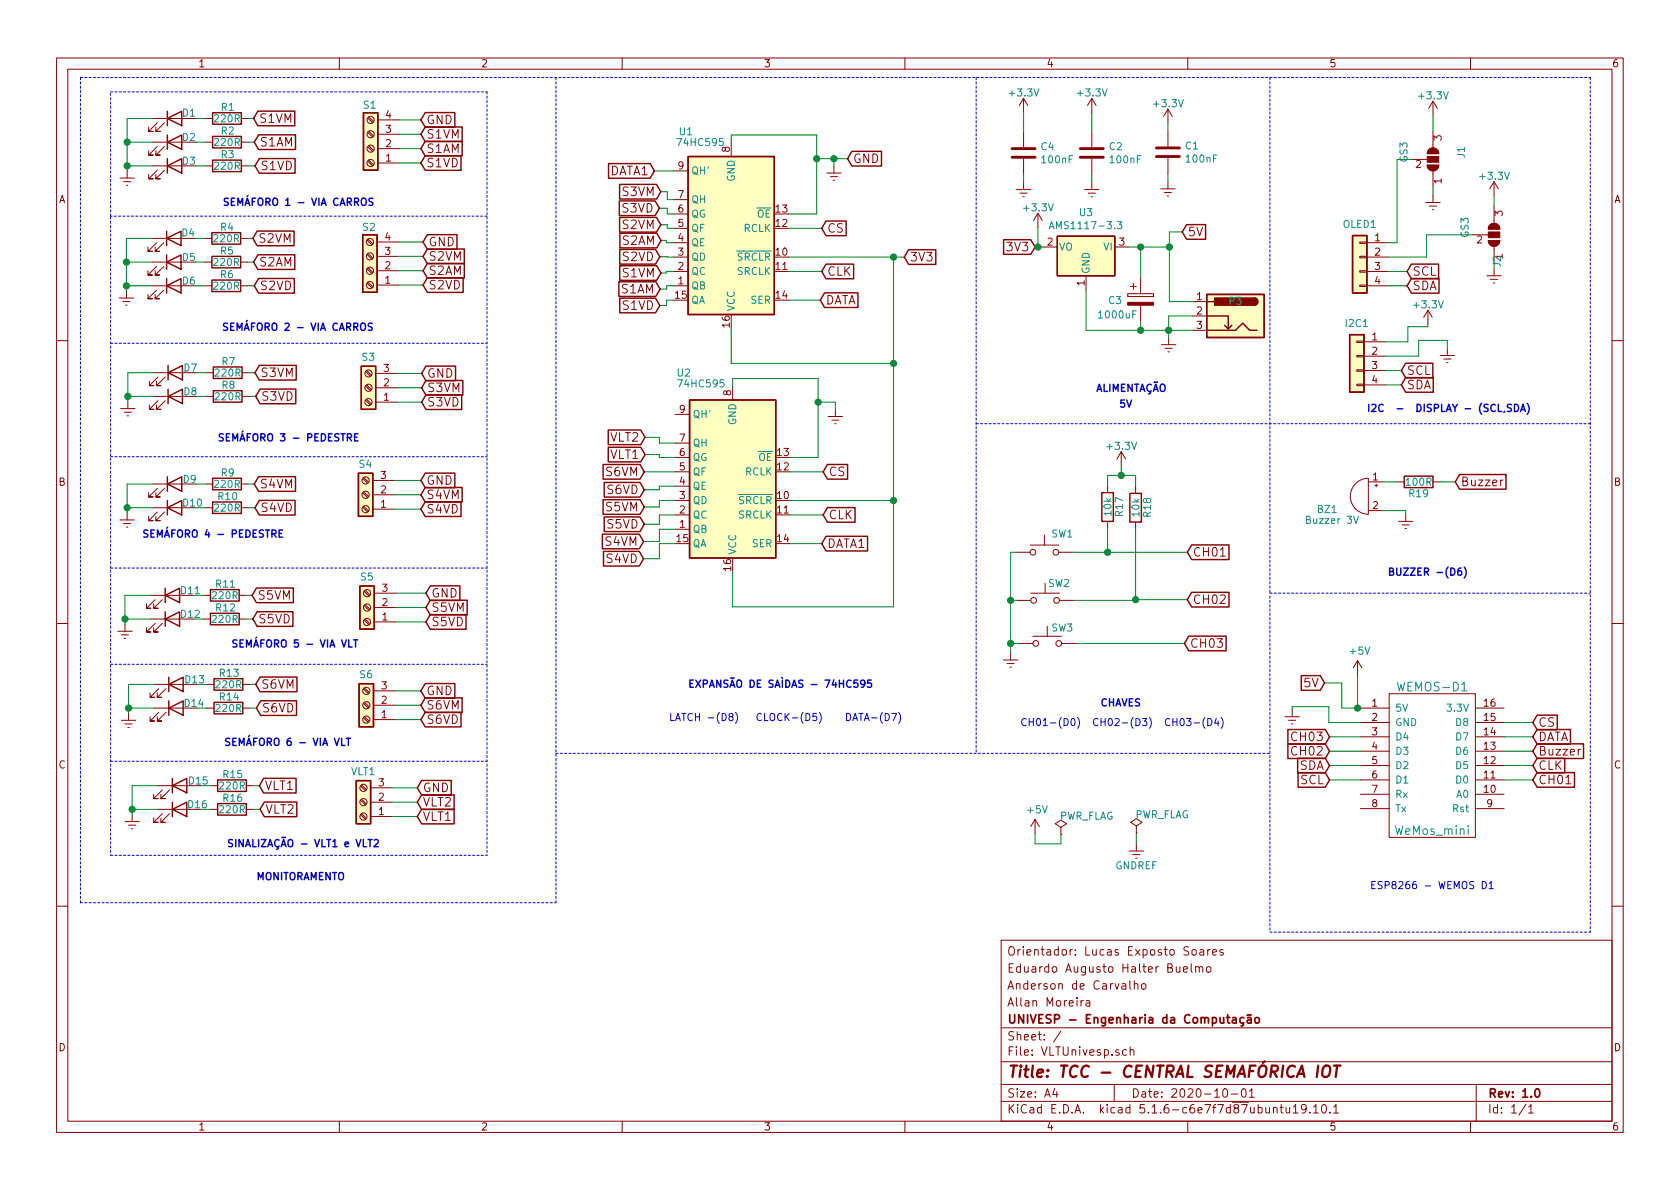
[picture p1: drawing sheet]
<svg xmlns="http://www.w3.org/2000/svg" width="297mm" height="210mm" viewBox="0 0 297 210" stroke-linecap="round" stroke-linejoin="round" font-family="sans-serif">
<g fill="none" stroke="#840000" stroke-width=".18">
<path d="M10 10.3h277v189.9h-277zM12 12.2h273v186.1h-273zM60 10.3v1.9M110 10.3v1.9M160 10.3v1.9M181 17.4l-.8 1.3M181 17.4v2.5M181 17.4l.7 1.3M193 17.4v2.5M193 17.4l-.7 1.3M193 17.4l.8 1.3M206.5 19.3v2.5"/>
<path d="M206.5 19.3l-.8 1.3M206.5 19.3l.8 1.3M210 10.3v1.9M253.4 17.9v2.5M253.4 17.9l-.8 1.3M253.4 17.9l.7 1.3M260 10.3v1.9M21.2 31.5h2.5M21.8 32.1h1.3M22.4 32.8h.2M22.5 30.2v1.3M27.1 20.9h5"/>
<path d="M27.1 25.1h5M27.1 29.3h5M27.8 21.7l-1.5 1.5h.8h-.8v-.7M27.8 25.9l-1.5 1.5h.8h-.8v-.7M27.8 30.1l-1.5 1.5h.8h-.8v-.7M29.1 21.7l-1.5 1.5h.7h-.7v-.7M29.1 25.9l-1.5 1.5h.7h-.7v-.7M29.1 30.1l-1.5 1.5h.7h-.7v-.7M36.3 20.9h1.3M36.3 25.1h1.3M36.3 29.3h1.3M42.7 20.9h1.2"/>
<path d="M42.7 25.1h1.2M42.7 29.3h1.2M65 20.9l.9 .8M65 23.4l.9 .9M65 26l.9 .8M65 28.5l.9 .8M65.2 20.7l.9 .8M65.2 23.2l.9 .9M65.2 25.8l.9 .8M65.2 28.3l.9 .9M66.8 28.8h3.8M66.8 26.3h3.8"/>
<path d="M66.8 23.7h3.8M66.8 21.2h3.8M119.1 37.8h2.6M119.1 35.3h2.6M119.1 30.2h2.6M129.3 25.1v2.6M146.2 30.6h2.5M146.8 31.2h1.3M147.3 31.9h.3M147.4 29.3v1.3M179.7 33.5h2.5M180.3 34.2h1.3"/>
<path d="M180.8 34.8h.3M181 23.2v2.8M181 28.1v2.8M181 32.3v1.2M183.5 37.7l-.7 1.3M183.5 37.7v2.6M183.5 37.7l.8 1.3M191.8 33.5h2.5M192.4 34.2h1.3M192.9 34.8h.3M193 23.2v2.8M193 28.1v2.8"/>
<path d="M193 32.3v1.2M205.2 33.4h2.6M205.9 34h1.2M206.4 34.7h.2M206.5 23.1v2.8M206.5 27.9v2.8M206.5 32.1v1.3M249.6 28.2h2.7M252.1 35.8h2.5M252.3 29.2h2.1a1.02 1.02 0 0 1-1 1 1.02 1.02 0 0 1-1.1-1zM252.7 26.4a1.03 1.03 0 0 1 1.1-.1 1.03 1.03 0 0 1 .6 .9h-2.1l.1-.4zM252.7 36.4h1.3"/>
<path d="M253.2 37.1h.3M253.4 23.1v3.1M253.4 30.2v3.1M253.4 34.5v1.3M263.4 39.8a1.02 1.02 0 0 1 1.1-.3 1.02 1.02 0 0 1 .7 1h-2.1zM264.2 32.1v2.6M264.2 36.4v3.1M264.2 32.1l-.8 1.3M264.2 32.1l.7 1.3M21.1 52.7h2.5M21.7 53.3h1.3M22.2 54h.3"/>
<path d="M22.4 51.4v1.3M26.9 50.5h5.1M26.9 46.3h5.1M26.9 42.2h5.1M27.7 47.1l-1.5 1.5h.7h-.7v-.7M27.7 51.3l-1.5 1.5h.7h-.7v-.7M27.7 42.9l-1.5 1.5h.7h-.7v-.7M29 47.1l-1.6 1.5h.8h-.8v-.7M29 51.3l-1.6 1.5h.8h-.8v-.7M29 42.9l-1.6 1.5h.8h-.8v-.7M36.2 50.5h1.3M36.2 46.3h1.3"/>
<path d="M36.2 42.2h1.3M42.5 50.5h1.3M42.5 46.3h1.3M42.5 42.2h1.3M64.9 42.5l.9 .8M64.9 45l.9 .8M64.9 47.5l.9 .9M64.9 50.1l.9 .8M65.1 42.3l.8 .8M65.1 44.8l.8 .9M65.1 47.4l.8 .8M65.1 49.9l.8 .8"/>
<path d="M66.7 50.4h3.8M66.7 47.9h3.8M66.7 45.3h3.8M66.7 42.8h3.8M119.1 50.5h2.6M119.1 48h2.6M119.1 45.5h2.6M119.1 42.9h2.6M119.1 40.4h2.6M184.4 43.7h2.5M192 48.8v2.5M197.1 43.7h2.5"/>
<path d="M199.4 51.9h4.6v.5h-4.6zM199.9 50.7h1M200.4 50.2v1M201.7 49.1v2.8M201.7 54v2.8M206.6 59.7v1.3M210.8 53.3h2.6M210.8 55.9h2.6M210.8 58.4h2.6M240.4 50.4h1.3v.3h-1.3zM240.4 47.9h1.3v.2h-1.3zM240.4 42.8h1.3v.2h-1.3z"/>
<path d="M240.4 45.3h1.3v.3h-1.3zM241.7 50.5h3.8M241.7 48h3.8M241.7 45.5h3.8M241.7 42.9h3.8M252.5 54.9l-.8 1.2M252.5 54.9v2.5M252.5 54.9l.7 1.2M260.3 41.5h2.8M262.9 48.8h2.5M263.1 42.5h2.1a1.02 1.02 0 0 1-1 1.1 1.02 1.02 0 0 1-1.1-1.1zM263.5 49.4h1.3"/>
<path d="M264 50h.3M264.2 43.6v3M264.2 47.5v1.3M10 60.2h2M21.3 72.3h2.6M22 72.9h1.2M22.5 73.5h.2M22.6 71v1.3M27.2 65.9h5.1M27.2 70.1h5.1M27.9 66.7l-1.5 1.5h.8h-.8v-.8M27.9 70.9l-1.5 1.5h.8h-.8v-.8"/>
<path d="M29.2 66.7l-1.5 1.5h.7h-.7v-.8M29.2 70.9l-1.5 1.5h.7h-.7v-.8M36.4 65.9h1.3M36.4 70.1h1.3M42.8 65.9h1.3M42.8 70.1h1.3M64.6 65.7l.9 .8M64.6 68.2l.9 .9M64.6 70.8l.9 .8M64.8 65.5l.9 .9M64.8 68.1l.9 .8M64.8 70.6l.9 .8"/>
<path d="M66.4 71.1h3.8M66.4 68.6h3.8M66.4 66h3.8M119.4 78.4h2.5M119.4 73.3h2.5M129.5 68.2v2.5M146.4 73.7h2.6M147.1 74.3h1.2M147.6 74.9h.2M147.7 72.4v1.3M198.2 79.9l-.7 1.2M198.2 79.9v2.5"/>
<path d="M198.2 79.9l.8 1.2M205.4 61h2.5M206 61.6h1.3M206.5 62.2h.3M239.9 67.9h1.3v.3h-1.3zM239.9 65.4h1.3v.3h-1.3zM239.9 60.3h1.3v.3h-1.3zM239.9 62.9h1.3v.2h-1.3zM241.2 60.4h3.8M241.2 63h3.8M241.2 65.5h3.8M241.2 68.1h3.8"/>
<path d="M254.6 62.9h2.6M255.3 63.5h1.2M255.8 64.1h.2M255.9 61.6v1.3M285 60.2h2M21.2 91.9h2.5M21.8 92.6h1.3M22.4 93.2h.2M22.5 90.7v1.2M27.1 89.8h5M27.1 85.6h5M27.8 90.5l-1.5 1.6h.8h-.8v-.8"/>
<path d="M27.8 86.4l-1.5 1.5h.8h-.8v-.8M29.1 90.5l-1.5 1.6h.7h-.7v-.8M29.1 86.4l-1.5 1.5h.7h-.7v-.8M36.3 89.8h1.3M36.3 85.6h1.3M42.7 89.8h1.2M42.7 85.6h1.2M64.1 84.6l.9 .9M64.1 87.2l.9 .8M64.1 89.7l.9 .8M64.3 84.4l.9 .9M64.3 87l.9 .8"/>
<path d="M64.3 89.5l.9 .9M65.9 90h3.8M65.9 87.5h3.8M65.9 85h3.8M119.4 93.6h2.5M119.4 91.1h2.5M119.4 88.5h2.5M119.4 86h2.5M119.4 83.4h2.5M119.4 80.9h2.5M179.6 97.7h2.5M182.1 96.4h5.1"/>
<path d="M184.7 94.6v1.8M187.2 97.7h2.5M195.8 85.8v1.3M195.8 92.2v1.3M200.8 86v1.2M200.8 92.3v1.3M215.8 98.3h.8M239.7 85.5a3.3 3.3 0 0 1 2.2-.9v6.3a3.2 3.2 0 0 1-2.9-1.9 3.2 3.2 0 0 1 .7-3.5zM241.9 85.2h2.6M241.9 90.3h2.6M243.1 85.8h.5M243.3 85.6v.5"/>
<path d="M247 85.2h1.3M247.3 92.2h2.5M247.9 92.8h1.3M248.4 93.5h.3M248.5 90.9v1.3M253.4 85.2h1.2M265.8 84.9l-.3 .1-.2 .2M10 110.3h2M20.8 111.6h2.6M21.5 112.3h1.2M22 112.9h.2M22.1 110.4v1.2"/>
<path d="M26.7 109.5h5M26.7 105.3h5M27.4 110.2l-1.5 1.6h.8h-.8v-.8M27.4 106l-1.5 1.6h.8h-.8v-.8M28.7 110.2l-1.5 1.6h.7h-.7v-.8M28.7 106l-1.5 1.6h.7h-.7v-.8M35.9 109.5h1.3M35.9 105.3h1.3M42.3 109.5h1.3M42.3 105.3h1.3M64.4 104.6l.9 .8M64.4 107.1l.9 .8"/>
<path d="M64.4 109.6l.9 .9M64.6 104.4l.8 .8M64.6 106.9l.8 .9M64.6 109.5l.8 .8M66.2 104.9h3.8M66.2 110h3.8M66.2 107.4h3.8M177.4 116.7h2.6M178.1 117.3h1.2M178.6 118h.2M178.7 115.4v1.3M179.7 106.2h2.5"/>
<path d="M180.1 113.8h2.5M182.2 104.9h5.1M182.6 112.5h5.1M184.8 103.1v1.8M185.2 110.7v1.8M187.3 106.2h2.6M187.7 113.8h2.5M240 116.8l-.7 1.3M240 116.8v2.6M240 116.8l.8 1.3M285 110.3h2M21.5 127.4h2.5"/>
<path d="M22.1 128h1.3M22.6 128.6h.3M22.7 126.1v1.3M27.3 125.2h5.1M27.3 121h5.1M27.9 138.9h5.1M28.1 126l-1.6 1.5h.8h-.8v-.8M28.1 121.8l-1.6 1.5h.8h-.8v-.8M28.7 139.7l-1.5 1.5h.7h-.7v-.7M29.3 126l-1.5 1.5h.8h-.8v-.8M29.3 121.8l-1.5 1.5h.8h-.8v-.8M30 139.7l-1.6 1.5h.8h-.8v-.7"/>
<path d="M36.6 125.2h1.2M36.6 121h1.2M37.2 138.9h1.3M42.9 125.2h1.3M42.9 121h1.3M43.6 138.9h1.2M63.8 139l.8 .8M63.9 138.8l.9 .8M64.3 121.8l.8 .9M64.3 124.4l.8 .8M64.3 126.9l.8 .9M64.4 121.7l.9 .8"/>
<path d="M64.4 124.2l.9 .8M64.4 126.7l.9 .9M65.5 139.3h3.8M66 127.2h3.8M66 124.7h3.8M66 122.2h3.8M227.2 126.7h2.5M227.8 127.4h1.3M228.3 128h.3M228.5 125.5v1.2M240.5 125.2h5.1M240.5 127.8h5.1"/>
<path d="M240.5 130.3h5.1M240.5 132.8h5.1M240.5 135.4h5.1M240.5 137.9h5.1M245.6 122.7h15.3v25.4h-15.3zM260.9 125.2h5M260.9 127.8h5M260.9 130.3h5M260.9 132.8h5M260.9 135.4h5M260.9 137.9h5M276.9 138.6h.8"/>
<path d="M279.5 132.5l-.3 .1-.2 .2M22.1 145.3h2.5M22.7 145.9h1.3M23.2 146.6h.3M23.4 144v1.3M27.9 143.1h5.1M28.7 143.9l-1.5 1.5h.7h-.7v-.8M30 143.9l-1.6 1.5h.8h-.8v-.8M37.2 143.1h1.3M43.6 143.1h1.2M63.8 141.5l.8 .9M63.8 144.1l.8 .8"/>
<path d="M63.9 141.3l.9 .9M63.9 143.9l.9 .8M65.5 144.4h3.8M65.5 141.9h3.8M183 144.9l-.8 1.3M183 144.9v2.5M183 144.9l.8 1.3M187.6 146.3l1-.6-1-.7-1 .7 1 .6v1.3M187.6 147.6h.1M199.6 150.5h2.6M200.3 151.1h1.2M200.8 151.8h.2"/>
<path d="M200.9 146l1-.6-1-.6-1 .6 1 .6v1.3M200.9 147.3h.1M200.9 149.2v1.3M240.5 140.5h5.1M240.5 143h5.1M260.9 140.5h5M260.9 143h5M10 160.2h2M177 166.3h108v32h-108zM191.1 176.9v1M191.6 176.9l-.3 .1-.2 .2M192 177h.6l.1 .9"/>
<path d="M192.7 177.3l-.5 .1-.2 .2 .2 .3 .5-.1M199.8 173.4v1.3l.2 .2M200.6 174.1v-.1a.37 .37 0 0 1 .6 .1v.8M200.6 173.4v1.5M201.9 174.1l.2-.2 .4 .2v.7l-.2 .1-.4-.1zM208 170.9l.1 1h.3l.2-.1M208.6 170.9v1M209.2 171.4l.8-.1-.1-.3-.4-.1-.3 .2 .1 .8h.6M210.6 170.4v1.3l.2 .2M210.8 168l.2-.1 .5 .1v.6l-.1 .2-.4 .1-.2-.1zM211.4 171.1l.1-.1a.37 .37 0 0 1 .5 .1v.8M211.4 170.9v1"/>
<path d="M212 171.1l.2-.2 .4 .1 .1 .9M212.2 168h.6v.9M212.8 168.3h-.5l-.2 .2 .1 .3 .1 .1 .5-.1M213.4 171.1l.2-.2 .4 .2v.7l-.2 .1-.4-.1zM213.5 167.9v1M214 167.9l-.3 .1-.2 .2M214.4 168.4l.7-.1-.1-.3-.4-.1-.2 .2 .1 .7h.5M216.3 168a.37 .37 0 0 0-.6 .1v.2l.6 .2v.1l-.2 .3-.4-.1M285 160.2h2M60 198.3v1.9M110 198.3v1.9M160 198.3v1.9"/>
<path d="M177 194.8h108M177 191.8h108M177 187.8h108M177 181.8h108M186.5 192.5l-.4 1h1M186.8 193v1M187.6 182.3l-1.3 2M197 191.8v3M199.2 185.7l-.4-.1-.3 .3 .1 .6 .2 .1 .4-.1M199.8 185.7h.1a.37 .37 0 0 1 .6 .1v.8M199.8 185.1v1.5M210 198.3v1.9"/>
<path d="M216.3 192.7l.4-.2a.94 .94 0 0 1 0 1.5 .79 .79 0 0 1-.4-1.3zM217.7 193.5h1.1M219.6 192.7l.4-.2a.94 .94 0 0 1 0 1.5 .82 .82 0 0 1-.4-1.3zM220.9 193l.4-.5v1.5M220.9 194h.9M225.2 196l.2-.2 .3 .1 .1 .9M226.3 195.8h.6M226.5 195.3v1.3l.4 .2M227.4 195.8l.1 .9 .3 .1 .2-.1M228 195.8v1M228.7 195.8l.4-.5v1.5M228.7 196.8h.8"/>
<path d="M230.9 196v.1a.48 .48 0 0 1-.8 0v-.6a.48 .48 0 0 1 .8 0 1.27 1.27 0 0 1-.2 1.2l-.5 .1M231.6 196.7v.1M232.2 195.8l.5-.5v1.5M232.2 196.8h.9M233.8 195.5l.2-.2a.8 .8 0 0 1 .5 .8 .8 .8 0 0 1-.5 .7l-.2-.1-.1-.4zM235.2 196.7v.1M235.8 195.8l.4-.5v1.5M235.8 196.8h.9M260 198.3v1.9M261 191.8v6.5M269.8 195.2l-1.2 2M270.3 195.8l.4-.5v1.5"/>
<path d="M270.3 196.8h.8"/>
<circle cx="65.5" cy="28.8" r=".63"/>
<circle cx="65.5" cy="26.3" r=".63"/>
<circle cx="65.5" cy="21.2" r=".63"/>
<circle cx="65.5" cy="23.7" r=".63"/>
<circle cx="65.4" cy="45.3" r=".63"/>
<circle cx="65.4" cy="50.4" r=".63"/>
<circle cx="65.4" cy="47.9" r=".63"/>
<circle cx="65.4" cy="42.8" r=".63"/>
<circle cx="65.2" cy="68.6" r=".63"/>
<circle cx="65.2" cy="71.1" r=".63"/>
<circle cx="65.2" cy="66" r=".63"/>
<circle cx="64.6" cy="87.5" r=".63"/>
<circle cx="64.6" cy="85" r=".63"/>
<circle cx="64.6" cy="90" r=".63"/>
<circle cx="182.6" cy="97.7" r=".51"/>
<circle cx="186.7" cy="97.7" r=".51"/>
<circle cx="64.9" cy="107.4" r=".63"/>
<circle cx="64.9" cy="110" r=".63"/>
<circle cx="64.9" cy="104.9" r=".63"/>
<circle cx="182.8" cy="106.2" r=".51"/>
<circle cx="183.1" cy="113.8" r=".51"/>
<circle cx="186.8" cy="106.2" r=".51"/>
<circle cx="187.2" cy="113.8" r=".51"/>
<circle cx="64.3" cy="139.3" r=".63"/>
<circle cx="64.8" cy="124.7" r=".63"/>
<circle cx="64.8" cy="122.2" r=".63"/>
<circle cx="64.8" cy="127.2" r=".63"/>
<circle cx="64.3" cy="141.9" r=".63"/>
<circle cx="64.3" cy="144.4" r=".63"/>
</g>
<path d="M216.9 179.9h.5M217.1 179.4v1.3l.3 .2M221.2 179.4l-.2 .2-.3-.2-.2 .2M217.9 180h.6l.1 .9M218.6 180.3l-.5 .1-.2 .2 .2 .3 .5-.1M219.7 181l.2 .2-.1 .2h-.4M219.9 180l-.4-.1-.3 .3 .2 .6h.5M220.6 180h.6v.9M221.2 180.3l-.5 .1-.2 .2 .2 .3 .5-.1M221.9 180.1l.2-.2 .5 .2v.7l-.2 .1-.5-.1zM271.5 192.7l.2-.2a.81 .81 0 0 1 .6 .6 .81 .81 0 0 1-.3 .8l-.1 .1a.79 .79 0 0 1-.4-1.3z" fill="none" stroke="#840000" stroke-width=".3"/>
<path d="M234 188.7a.66 .66 0 0 1 1.2 0 1.49 1.49 0 0 1-.7 1.7l-.5-.1a1.49 1.49 0 0 1 0-1.6zM235.8 188.4h1.2M236.4 188.4l-.2 2" fill="none" stroke="#840000" stroke-width=".41"/>
<g fill="#ffffc2" stroke="#ffffc2" stroke-width=".18">
<path d="M63.4 83.7h2.5v7.6h-2.5z"/>
<path d="M64.3 19.9h2.5v10.2h-2.5z"/>
<path d="M64.1 41.5h2.6v10.2h-2.6z"/>
<path d="M63.9 64.8h2.5v7.6h-2.5z"/>
<path d="M63.6 103.6h2.6v7.6h-2.6z"/>
<path d="M63.5 120.9h2.5v7.6h-2.5z"/>
<path d="M63 138h2.5v7.7h-2.5z"/>
<path d="M186.9 41.8h10.2v7h-10.2z"/>
<path d="M121.7 27.7h15.2v27.9h-15.2z"/>
<path d="M121.9 70.7h15.3v28h-15.3z"/>
<path d="M238.6 59.2h2.6v10.1h-2.6z"/>
<path d="M213.4 52.1h10.1v7.6h-10.1z"/>
<path d="M239.1 41.7h2.6v10.1h-2.6z"/>
</g>
<g fill="none" stroke="#840000" stroke-width=".25">
<path d="M29.6 19.7v2.5M37.6 19.9h5.1v2.1h-5.1zM45.6 19.7h6.5v2.5h-6.5l-.8-1.3zM64.3 19.9h2.5v10.2h-2.5zM75.2 19.9h5.2v2.6h-5.2l-.8-1.3zM29.6 20.9l2.5-1.2v2.5zM29.6 25.1l2.5-1.2v2.5zM29.6 29.3l2.5-1.2v2.5zM29.6 23.9v2.5M29.6 28.1v2.5M37.6 24.1h5.1v2.1h-5.1zM37.6 28.3h5.1v2h-5.1z"/>
<path d="M45.7 23.8h6.5v2.6h-6.5l-.7-1.3zM45.8 28h6.4v2.6h-6.4l-.7-1.3zM75.2 22.4h6.5v2.6h-6.5l-.8-1.3zM75.2 27.5h6.3v2.6h-6.3l-.8-1.3zM75.2 25h6.5v2.6h-6.5l-.8-1.3zM107.6 28.9h7.3l.8 1.3-.8 1.3h-7.3zM109.5 35.5h6.3l.8 1.3-.8 1.3h-6.3zM109.6 32.6h6.5l.7 1.3-.7 1.3h-6.5zM109.6 38.4h6.5l.7 1.3-.7 1.3h-6.5zM121.7 27.7h15.2v27.9h-15.2zM146 39.1h3.6v2.6h-3.6l-.7-1.3zM150.6 26.8h5.3v2.6h-5.3l-.7-1.3z"/>
<path d="M209.8 39.7h3.4v2.6h-3.4l-.8-1.3zM29.5 46.3l2.5-1.2v2.5zM29.5 50.5l2.5-1.2v2.5zM29.5 42.2l2.5-1.3v2.5zM29.5 40.9v2.5M29.5 45.1v2.5M29.5 49.3v2.5M37.5 49.5h5v2.1h-5zM37.5 45.3h5v2.1h-5zM37.5 41.1h5v2.1h-5zM45.5 40.9h6.5v2.6h-6.5l-.8-1.3zM45.6 45.1h6.5v2.5h-6.5l-.8-1.3z"/>
<path d="M45.7 49.2h6.3v2.6h-6.3l-.7-1.3zM64.1 41.5h2.6v10.2h-2.6zM75.6 46.6h6.5v2.6h-6.5l-.8-1.3zM75.6 44h6.5v2.6h-6.5l-.8-1.3zM75.6 41.5h5.2v2.6h-5.2l-.8-1.3zM75.6 49.1h6.3v2.6h-6.3l-.8-1.3zM109.4 49.8h6.6l.7 1.3-.7 1.3h-6.6zM109.6 44.1h6.3l.8 1.3-.8 1.3h-6.3zM109.6 52.7h6.3l.8 1.3-.8 1.3h-6.3zM109.6 47h6.5l.8 1.3-.8 1.3h-6.5zM109.6 41.2h6.5l.8 1.3-.8 1.3h-6.5zM145.8 51.8h5.9v2.6h-5.9l-.8-1.3z"/>
<path d="M146 46.7h4.9v2.6h-4.9l-.7-1.3zM160.7 44.2h4.8v2.6h-4.8l-.8-1.3zM177.4 42.4h4.8l.8 1.3-.8 1.3h-4.8zM186.9 41.8h10.2v7h-10.2zM213.4 52.1h10.1v7.6h-10.1zM213.4 55.9h3.8v2.3l.6-.7M213.4 58.4h5l1.3-1.3 1.3 1.3h1.2M213.4 53.3h1.2M216.5 57.5l.7 .7M221.7 52.7a.63 .63 0 0 1 .7 .6 .63 .63 0 0 1-.7 .7M238.6 59.2h2.6v10.1h-2.6zM239.1 41.7h2.6v10.1h-2.6z"/>
<path d="M249.6 46.7h4.8v2.6h-4.8l-.8-1.3zM249.6 49.2h4.8v2.6h-4.8l-.8-1.3zM29.7 65.9l2.6-1.3v2.6zM29.7 70.1l2.6-1.3v2.6zM29.7 64.6v2.6M29.7 68.8v2.6M37.7 64.9h5.1v2h-5.1zM37.7 69.1h5.1v2h-5.1zM45.8 64.6h6.6v2.6h-6.6l-.7-1.3zM46 68.8h6.3v2.6h-6.3l-.8-1.3zM63.9 64.8h2.5v7.6h-2.5zM75.3 64.7h5.2v2.6h-5.2l-.8-1.3z"/>
<path d="M75.3 67.3h6.5v2.6h-6.5l-.8-1.3zM75.3 69.8h6.3v2.6h-6.3l-.8-1.3zM107.5 76h5.8l.7 1.3-.7 1.3h-5.8zM107.5 79.1h5.8l.7 1.3-.7 1.3h-5.8zM121.9 70.7h15.3v28h-15.3zM248.5 64.2h4.8v2.6h-4.8l-.7-1.3zM248.5 66.8h4.9v2.6h-4.9l-.7-1.3zM29.6 89.8l2.5-1.3v2.6zM29.6 85.6l2.5-1.3v2.6zM29.6 84.3v2.6M29.6 88.5v2.6M37.6 88.8h5.1v2h-5.1z"/>
<path d="M37.6 84.6h5.1v2h-5.1zM45.7 84.3h6.5v2.6h-6.5l-.7-1.3zM45.8 88.5h6.4v2.6h-6.4l-.7-1.3zM63.4 83.7h2.5v7.6h-2.5zM75.2 86.2h6.5v2.6h-6.5l-.8-1.3zM75.2 88.7h6.3v2.6h-6.3l-.8-1.3zM75.2 83.7h5.2v2.6h-5.2l-.8-1.3zM106.5 94.5h6.5l.8 1.3-.8 1.2h-6.5zM106.6 82.1h6.6l.7 1.3-.7 1.3h-6.6zM106.6 88.4h6.6l.7 1.3-.7 1.3h-6.6zM106.7 97.5h6.3l.8 1.3-.8 1.3h-6.3zM106.8 85.3h6.4l.7 1.3-.7 1.3h-6.4z"/>
<path d="M106.8 91.4h6.4l.7 1.3-.7 1.3h-6.4zM146 94.8h7.4v2.6h-7.4l-.7-1.3zM146.3 82.1h3.6v2.6h-3.6l-.8-1.3zM146.3 89.8h4.9v2.5h-4.9l-.8-1.2zM194.8 87.1h2v5.1h-2zM199.8 87.2h2v5.1h-2zM210.7 96.4h6.6v2.6h-6.6l-.8-1.3zM248.3 84.2h5.1v2h-5.1zM258.1 83.9h8.2v2.6h-8.2l-.8-1.3zM29.2 109.5l2.5-1.3v2.5zM29.2 105.3l2.5-1.3v2.5zM29.2 104v2.5"/>
<path d="M29.2 108.2v2.5M29.8 119.8v2.5M37.2 108.5h5.1v2h-5.1zM37.2 104.3h5.1v2h-5.1zM45.3 104h6.6v2.6h-6.6l-.7-1.3zM45.5 108.2h6.3v2.6h-6.3l-.8-1.3zM46 119.7h6.5v2.6h-6.5l-.8-1.3zM63.6 103.6h2.6v7.6h-2.6zM76.1 103.6h5.2v2.6h-5.2l-.8-1.3zM76.1 108.7h6.3v2.6h-6.3l-.8-1.3zM76.1 106.1h6.5v2.6h-6.5l-.8-1.3zM210.2 112.5h6.6v2.6h-6.6l-.8-1.3z"/>
<path d="M210.7 104.7h6.6v2.6h-6.6l-.8-1.3zM230.1 119.5h3.3l.8 1.3-.8 1.3h-3.3zM29.8 125.2l2.6-1.3v2.6zM29.8 121l2.6-1.2v2.5zM29.8 123.9v2.6M30.5 138.9l2.5-1.2v2.5zM30.5 137.7v2.5M37.8 124.2h5.1v2h-5.1zM37.8 120h5.1v2h-5.1zM38.5 137.9h5.1v2h-5.1zM46.1 123.9h6.3v2.6h-6.3l-.8-1.3zM46.6 137.6h5.7v2.6h-5.7l-.8-1.3z"/>
<path d="M63 138h2.5v7.7h-2.5zM63.5 120.9h2.5v7.6h-2.5zM74.5 138h5.3v2.6h-5.3l-.7-1.3zM75.2 120.9h5.2v2.6h-5.2l-.8-1.3zM75.2 126h6.3v2.5h-6.3l-.8-1.3zM75.2 123.4h6.5v2.6h-6.5l-.8-1.3zM227.7 131.5h6.6l.8 1.3-.8 1.3h-6.6zM227.7 129h6.6l.8 1.3-.8 1.3h-6.6zM229.4 134.1h4.9l.8 1.3-.8 1.3h-4.9zM229.5 136.6h4.8l.8 1.3-.8 1.3h-4.8zM271.8 129h5.9v2.6h-5.9l-.8-1.3zM271.8 134.1h4.9v2.6h-4.9l-.8-1.3z"/>
<path d="M271.8 136.6h6.6v2.6h-6.6l-.8-1.3zM271.8 126.5h3.5v2.6h-3.5l-.8-1.3zM271.8 131.5h8.2v2.6h-8.2l-.8-1.3zM30.5 143.1l2.5-1.2v2.5zM30.5 141.9v2.5M38.5 142.1h5.1v2h-5.1zM46.7 141.8h5.8v2.6h-5.8l-.7-1.3zM74.5 143.1h5.8v2.6h-5.8l-.7-1.3zM74.5 140.6h5.8v2.5h-5.8l-.7-1.2z"/>
</g>
<path d="M197.6 39.2h.7l-.4 .5 .4 .1v.4l-.2 .3-.5-.2M185.5 40.5l.4-1.3 .5 1.3M185.6 40.1h.6M239.3 91.3l.5 1.3 .4-1.3M259.6 146v.2" fill="none" stroke="#008484" stroke-width=".18"/>
<path d="M178.9 27.8h4.1M178.9 26.3h4.1M191 27.8h4.1M191 26.3h4.1M204.5 27.7h4M204.5 26.2h4" fill="none" stroke="#840000" stroke-width=".51"/>
<g fill="#840000" stroke="#840000" stroke-width=".18">
<path d="M199.4 53.5h4.6v.5h-4.6z"/>
<path d="M252.3 29.2h2.1a1.02 1.02 0 0 1-1 1 1.02 1.02 0 0 1-1.1-1z"/>
<path d="M252.7 26.4a1.03 1.03 0 0 1 1.1-.1 1.03 1.03 0 0 1 .6 .9h-2.1l.1-.4z"/>
<path d="M252.3 27.7h2.1v1h-2.1z"/>
<path d="M263.1 42.5h2.1a1.02 1.02 0 0 1-1 1.1 1.02 1.02 0 0 1-1.1-1.1z"/>
<path d="M263.4 39.8a1.02 1.02 0 0 1 1.1-.3 1.02 1.02 0 0 1 .7 1h-2.1z"/>
<path d="M263.1 41h2.1v1h-2.1z"/>
</g>
<g fill="#840000" stroke="#840000" stroke-width=".25">
<path d="M221.7 52.7a.63 .63 0 0 1 .7 .6 .63 .63 0 0 1-.7 .7z"/>
<path d="M214.8 52.7h6.9v1.3h-6.9z"/>
</g>
<g fill="none" stroke="#0000c2" stroke-width=".18" stroke-dasharray=".4 .4">
<path d="M14.2 13.7h267M14.2 13.7v145.9M19.6 16.3h66.5M86.1 16.3v135M98.3 13.7v145.9M172.6 13.7v119.5M224.5 13.7v91.2M281.2 13.7v151.1M19.6 38.3v113M19.6 38.2v-21.9M86.1 38.2h-66.5M19.6 60.7h66.5"/>
<path d="M172.6 74.9h108.6M19.6 80.8h66.5M19.6 117.5h66.5M19.6 100.5h66.5M224.5 105.4v59.4M224.5 104.9h56.7M19.6 134.6h66.5M98.3 133.2h126.2M14.2 159.6h84.1M19.6 151.3h66.5M224.5 164.8h56.7"/>
</g>
<g fill="none" stroke="#008400" stroke-width=".18">
<path d="M181 19.9v3.3M193 19.9v3.3M22.5 29.3h4.6M22.5 25.1h4.6M27.1 20.9h-4.6v9.3M34.7 20.9h1.6M34.7 29.3h1.6M34.7 25.1h1.6M43.9 20.9h.9M43.9 29.3h1.2M43.9 25.1h1.1M70.6 28.8h3.8"/>
<path d="M70.6 23.7h3.8M70.6 26.3h3.8M70.6 21.2h3.8M115.7 30.2h3.4M116.6 36.8h1.4v1h1.1M116.8 33.9h1.2v1.4h1.1M116.8 39.7h1.2v.7h1.1M129.3 25.1v-1.2h15.1v13.9h-5M144.4 28.1h5.5M147.4 28.1v1.2M181 30.9v1.4M193 30.9v1.4"/>
<path d="M206.5 21.8v1.3M206.5 30.7v1.4M249.6 28.2h-2.6v14.7h-1.5M253.4 20.4v2.7M253.4 33.3v1.2M264.2 34.7v1.7M22.4 46.3h4.5M22.4 50.5h4.5M26.9 42.2h-4.5v9.2M34.5 46.3h1.7M34.5 50.5h1.7M34.5 42.2h1.7"/>
<path d="M43.8 46.3h1M43.8 50.5h1.2M43.8 42.2h.9M70.5 42.8h4.3M70.5 45.3h4.3M70.5 47.9h4.3M70.5 50.4h4.3M116.7 45.4l2.4 .1M116.9 42.5h.1M116.9 42.5h.9v.4h1.3M119.1 50.5h-1.2v.6h-1.2M119.1 48h-1.3v.3h-.9"/>
<path d="M119.1 53.1h-1.2v.9h-1.2M129.3 58.2v6.1h28.7M139.4 45.5h20.5M139.4 48h5.9M139.4 53.1h5.6M139.4 40.4h5.9M158 45.5v61.8h-28.5v-6.1M183 43.7h1.4M183.5 40.3v3.4M192 51.3v7.1h18.8M199.6 43.7h7.2M201.7 43.7v5.4"/>
<path d="M201.7 56.8v1.6M209 41h-2.2v12.3h4M210.8 55.9h-4.2v3.8M245.5 50.5h3.3M245.5 48h3.3M252.5 57.4v.4h-3.6v2.6h-3.9M260.3 41.5h-8.1v4h-6.7M22.6 70.1h4.6M27.2 65.9h-4.6v5.1M34.8 65.9h1.6M34.8 70.1h1.6M44.1 65.9h1"/>
<path d="M44.1 70.1h1.1M70.2 66h4.3M70.2 68.6h4.3M70.2 71.1h4.3M114 77.3h2.6v1.1h2.8M129.5 68.2v-1.3h15.2v14h-5M144.7 71.1h3v1.3M245 65.5h2.8M245 68.1h2.8M255.9 61.6v-1.4h-5.1v2.8h-5.8M22.5 89.8h4.6M27.1 85.6h-4.6v5.1"/>
<path d="M34.7 85.6h1.6M34.7 89.8h1.6M43.9 85.6h1.1M43.9 89.8h1.2M69.7 85h4.7M69.7 90h4.7M69.7 87.5h4.7M113.9 83.4h5.5M114 80.4h2.6v.5h2.8M119.4 86h-2.8v.6h-2.7M119.4 88.5h-2.8v1.2h-2.7M119.4 91.1h-2.8v1.6h-2.7"/>
<path d="M119.4 93.6h-2.8v2.2h-2.8M119.4 96.1h-2.8v2.7h-2.8M139.7 83.4h5.8M139.7 88.5h18.3M139.7 91.1h5.8M139.7 96.1h5.6M179.6 97.7h-.9v17.7M189.7 97.7h20.2M195.8 85.8v-1.7h5v1.9M195.8 93.5v4.2M198.2 82.4v1.7M200.8 93.6v12.6h-10.9"/>
<path d="M244.5 90.3h4v.6M244.5 85.2h2.5M254.6 85.2h2.7M22.1 109.5h4.6M26.7 105.3h-4.6v5.1M34.3 105.3h1.6M34.3 109.5h1.6M43.6 105.3h1M43.6 109.5h1.1M70 104.9h5.3M70 107.4h5.3M70 110h5.3"/>
<path d="M178.7 113.8h1.4M178.7 106.2h1M190.2 113.8h19.2M200.8 106h9.1M240 119.4v5.8M22.7 125.2h4.6M27.3 121h-4.6v5.1M27.9 138.9h-4.5v5.1M34.9 125.2h1.7M44.2 125.2h1.1M44.2 121h1M44.8 138.9h1"/>
<path d="M69.3 139.3h4.5M69.8 122.2h4.6M69.8 124.7h4.6M69.8 127.2h4.6M228.5 125.5v-.5h6.4v2.8h5.6M234.2 120.8h3v4.4h3.3M235.1 132.8h5.4M235.1 130.3h5.4M235.1 137.9h5.4M235.1 135.4h5.4M265.9 127.8h5.1M265.9 132.8h5.1"/>
<path d="M265.9 130.3h5.1M265.9 137.9h5.1M265.9 135.4h5.1M23.4 143.1h4.5M35.6 143.1h1.6M44.8 143.1h1.2M69.3 141.9h4.5M69.3 144.4h4.5M183 147.4v1.8h4.6v-1.6M200.9 147.3v1.9"/>
</g>
<g fill="none" stroke="#0000c2" stroke-width=".18">
<path d="M129.1 126.7l-.2-.3 .2-.2h.3l.2 .2-.1 .2-.5 .2-.1 .1v.3l.2 .2h.4l.1-.2v-.3l-.2-.2M140.1 126.9h.9M142 126a1.47 1.47 0 0 0 0 1.9M142.5 126.2a.64 .64 0 0 1 .7 .6 .64 .64 0 0 1-.7 .6zM144.4 126.2h-.6l-.1 .6 .2-.2 .5 .2v.5l-.2 .1-.5-.1M144.9 126a1.47 1.47 0 0 1 0 1.9M149.7 126.2a.64 .64 0 0 1 .7 .6 .64 .64 0 0 1-.7 .6zM150.8 127.4l.4-1.2 .4 1.2M150.9 127.1h.6M151.9 126.2h.7M152.2 126.2v1.2M152.8 127.4l.5-1.2 .4 1.2"/>
<path d="M153 127.1h.6M154.1 126.9h1M156 126a1.47 1.47 0 0 0 0 1.9M156.5 126.2a.64 .64 0 0 1 .8 .6 .64 .64 0 0 1-.8 .6zM157.7 126.2h.8l-.5 1.2M158.9 126a1.47 1.47 0 0 1 0 1.9M208.8 127.2l.1-.2a.67 .67 0 0 1 .5 .7 .67 .67 0 0 1-.5 .6l-.3-.5zM209.8 127h.8l-.4 .5 .3 .2 .1 .4-.3 .2-.5-.1M211.1 127.8h1M213.1 126.9a1.47 1.47 0 0 0 0 1.9M213.5 127a.64 .64 0 0 1 .8 .7 .64 .64 0 0 1-.8 .6zM215.1 127l-.3 .9h.7"/>
<path d="M215.4 127.5v.8M215.9 126.9a1.47 1.47 0 0 1 0 1.9M262.1 155.9a.64 .64 0 0 1 .7 .6 .64 .64 0 0 1-.7 .6zM263.3 156.2l.4-.3v1.2M263.3 157.1h.7"/>
</g>
<g fill="none" stroke="#0000c2" stroke-width=".25">
<path d="M64.1 35.1l.1-.1a.47 .47 0 0 1 .5 .5v.6l-.3 .2h-.3a.93 .93 0 0 1 0-1.2zM65.9 35.1l-.4-.1-.2 .2v.4l.6 .2v.3l-.2 .2h-.5M63.9 57.2l.2-.1a.47 .47 0 0 1 .5 .5l-.1 .6-.2 .2h-.4a.93 .93 0 0 1 0-1.2zM65.8 57.2l-.5-.1-.1 .2v.4l.6 .2v.3l-.2 .2h-.5M61.4 77.4l.7-.1v-.5l-.7-.1v1.3M61.7 77.4l.5 .6M62.7 77.3h.4M63.3 76.7h-.6v1.3h.6M266 72.7l-.1 .2M267.2 71.6l-.4-.1-.2 .1-.1 .3 .1 .2 .5 .1 .1 .3-.2 .3-.5-.1M267.8 71.5a.64 .64 0 0 1 .7 .6 .64 .64 0 0 1-.7 .7zM268.9 72.8l.4-1.3 .4 1.3"/>
<path d="M269 72.4h.6M270 71.3a1.4 1.4 0 0 1 0 1.9M48.1 94.4l.7-.1v-.5l-.7-.1v1.3M48.4 94.4l.4 .6M49.4 94.3h.4M50 93.7h-.6v1.3h.6M61.7 113.2v1.2h.6M62.5 113.2h.7M62.9 113.2v1.2M245.7 101.1l.5-.1 .2-.2-.1-.2-.6-.1v1.2h.5l.2-.1v-.3l-.3-.2M247 100.5v1l.2 .2h.4l.1-.2v-1M60.4 130.6v1.2h.6"/>
<path d="M61.2 130.6h.8M61.6 130.6v1.2M151.6 120.3h-.6v.6l.2-.2 .4 .2v.5l-.2 .1-.4-.1M152.9 120.8l-.2 .3-.4-.1-.1-.2 .1-.5h.4l.1 .1a.84 .84 0 0 1-.3 1.1h-.2M154.1 120.3h-.7v.6l.2-.2 .5 .2v.5l-.2 .1-.5-.1M64.2 148.5v1.2h.6M65.1 148.5h.7M65.4 148.5v1.2M66.2 148.6l.4-.1 .3 .3-.1 .2-.7 .7h.8"/>
</g>
<g fill="#008400" stroke="#008400" stroke-width=".25">
<circle cx="22.5" cy="29.3" r=".51"/>
<circle cx="22.4" cy="46.3" r=".51"/>
<circle cx="22.5" cy="25.1" r=".51"/>
<circle cx="22.6" cy="70.1" r=".51"/>
<circle cx="144.7" cy="71.1" r=".51"/>
<circle cx="144.4" cy="28.1" r=".51"/>
<circle cx="147.4" cy="28.1" r=".51"/>
<circle cx="198.2" cy="84.1" r=".51"/>
<circle cx="240" cy="125.2" r=".51"/>
<circle cx="22.4" cy="50.5" r=".51"/>
<circle cx="183.5" cy="43.7" r=".51"/>
<circle cx="158" cy="88.5" r=".51"/>
<circle cx="158" cy="64.3" r=".51"/>
<circle cx="23.4" cy="143.1" r=".51"/>
<circle cx="178.7" cy="113.8" r=".51"/>
<circle cx="22.5" cy="89.8" r=".51"/>
<circle cx="178.7" cy="106.2" r=".51"/>
<circle cx="195.8" cy="97.7" r=".51"/>
<circle cx="200.8" cy="106" r=".51"/>
<circle cx="22.1" cy="109.5" r=".51"/>
<circle cx="206.8" cy="43.7" r=".51"/>
<circle cx="201.7" cy="58.4" r=".51"/>
<circle cx="201.7" cy="43.7" r=".51"/>
<circle cx="22.7" cy="125.2" r=".51"/>
<circle cx="206.6" cy="58.4" r=".51"/>
<circle cx="158" cy="45.5" r=".51"/>
</g>
<text font-size="2.8" fill="#840000" x="178" y="190.5">Title: TCC - CENTRAL SEMAFÓRICA IOT</text>
<g font-size="2.1" fill="#840000">
<text x="45.7" y="21.7">S1VM</text>
<text x="75.3" y="22">GND</text>
<text x="45.9" y="25.9">S1AM</text>
<text x="75.3" y="24.5">S1VM</text>
<text x="75.3" y="29.6">S1VD</text>
<text x="75.3" y="27">S1AM</text>
<text x="150.8" y="28.8">GND</text>
<text x="46" y="30.1">S1VD</text>
<text x="107.7" y="31">DATA1</text>
<text x="110.1" y="34.7">S3VM</text>
<text x="110.1" y="37.6">S3VD</text>
<text x="110.1" y="40.5">S2VM</text>
<text x="146.2" y="41.1">CS</text>
<text x="210" y="41.8">5V</text>
<text x="45.6" y="42.9">S2VM</text>
<text x="45.7" y="47.1">S2AM</text>
<text x="75.7" y="46.1">S2VM</text>
<text x="75.7" y="43.6">GND</text>
<text x="110.1" y="43.3">S2AM</text>
<text x="110.2" y="46.2">S2VD</text>
<text x="160.8" y="46.2">3V3</text>
<text x="178.3" y="44.4">3V3</text>
<text x="45.9" y="51.3">S2VD</text>
<text x="75.7" y="48.6">S2AM</text>
<text x="75.7" y="51.2">S2VD</text>
<text x="109.9" y="51.9">S1AM</text>
<text x="110.2" y="49">S1VM</text>
<text x="145.9" y="53.8">DATA</text>
<text x="146.2" y="48.8">CLK</text>
<text x="249.7" y="48.8">SCL</text>
<text x="249.7" y="51.3">SDA</text>
<text x="110.2" y="54.8">S1VD</text>
<text x="46" y="66.7">S3VM</text>
<text x="46.1" y="70.9">S3VD</text>
<text x="75.5" y="66.8">GND</text>
<text x="75.5" y="69.3">S3VM</text>
<text x="75.5" y="71.9">S3VD</text>
<text x="248.7" y="66.3">SCL</text>
<text x="248.7" y="68.8">SDA</text>
<text x="107.9" y="78.1">VLT2</text>
<text x="107.9" y="81.1">VLT1</text>
<text x="45.9" y="86.4">S4VM</text>
<text x="75.3" y="88.3">S4VM</text>
<text x="75.3" y="85.7">GND</text>
<text x="107.2" y="84.2">S6VM</text>
<text x="107.5" y="87.4">S6VD</text>
<text x="146.5" y="84.2">CS</text>
<text x="258.2" y="86">Buzzer</text>
<text x="46" y="90.5">S4VD</text>
<text x="75.3" y="90.8">S4VD</text>
<text x="107.2" y="90.4">S5VM</text>
<text x="107.5" y="93.5">S5VD</text>
<text x="146.5" y="91.8">CLK</text>
<text x="107.1" y="96.5">S4VM</text>
<text x="107.3" y="99.6">S4VD</text>
<text x="146.2" y="96.9">DATA1</text>
<text x="210.8" y="98.4">CH01</text>
<text x="45.5" y="106">S5VM</text>
<text x="76.2" y="105.7">GND</text>
<text x="210.8" y="106.8">CH02</text>
<text x="45.6" y="110.2">S5VD</text>
<text x="76.2" y="110.7">S5VD</text>
<text x="76.2" y="108.2">S5VM</text>
<text x="210.3" y="114.5">CH03</text>
<text x="46.1" y="121.8">S6VM</text>
<text x="46.3" y="126">S6VD</text>
<text x="75.3" y="122.9">GND</text>
<text x="75.3" y="125.5">S6VM</text>
<text x="230.7" y="121.5">5V</text>
<text x="75.3" y="128">S6VD</text>
<text x="228.7" y="131.1">CH03</text>
<text x="271.9" y="131.1">DATA</text>
<text x="271.9" y="128.5">CS</text>
<text x="228.7" y="133.6">CH02</text>
<text x="229.7" y="136.1">SDA</text>
<text x="271.9" y="136.1">CLK</text>
<text x="271.9" y="133.6">Buzzer</text>
<text x="46.8" y="139.7">VLT1</text>
<text x="46.9" y="143.9">VLT2</text>
<text x="74.7" y="140.1">GND</text>
<text x="74.7" y="142.6">VLT2</text>
<text x="229.9" y="138.7">SCL</text>
<text x="271.9" y="138.7">CH01</text>
<text x="74.7" y="145.2">VLT1</text>
<text x="178" y="172">Eduardo Augusto Halter Buelmo</text>
<text x="178" y="169">Orientador: Lucas Exposto Soares</text>
<text x="178" y="178">Allan Moreira</text>
<text x="178" y="175">Anderson de Carvalho</text>
<text x="178" y="184">Sheet: /</text>
<text x="178" y="181">UNIVESP - Engenharia da Computação</text>
<text x="178" y="186.7">File: VLTUnivesp.sch</text>
<text x="178" y="196.9">KiCad E.D.A. kicad 5.1.6-c6e7f7d87ubuntu19.10.1</text>
<text x="178" y="194.1">Size: A4</text>
<text x="200" y="194.1">Date: 2020-10-01</text>
<text x="263" y="194.1">Rev: 1.0</text>
<text x="263" y="196.9">Id: 1/1</text>
</g>
<g font-size="2.1" fill="#008484">
<text x="247.4" y="122.2">WEMOS-D1</text>
<text x="246.8" y="147.6">WeMos_mini</text>
</g>
<g font-size="1.8" fill="#840000">
<text x="35" y="11.9">1</text>
<text x="85" y="11.9">2</text>
<text x="135" y="11.9">3</text>
<text x="185" y="11.9">4</text>
<text x="235" y="11.9">5</text>
<text x="285" y="11.9">6</text>
<text x="68.2" y="23.5">3</text>
<text x="68.2" y="20.9">4</text>
<text x="68.2" y="28.6">1</text>
<text x="68.2" y="26">2</text>
<text x="119.9" y="30">9</text>
<text x="129" y="26.9" transform="rotate(-90 129 26.9)">8</text>
<text x="250.3" y="29.7">2</text>
<text x="254.9" y="24.9" transform="rotate(-90 254.9 24.9)">3</text>
<text x="10.4" y="35.9">A</text>
<text x="119.9" y="35">7</text>
<text x="254.9" y="32.5" transform="rotate(-90 254.9 32.5)">1</text>
<text x="285.4" y="35.9">A</text>
<text x="119.9" y="40.1">5</text>
<text x="119.9" y="37.6">6</text>
<text x="137.2" y="40.1">12</text>
<text x="137.2" y="37.6">13</text>
<text x="265.7" y="38.2" transform="rotate(-90 265.7 38.2)">3</text>
<text x="68.1" y="47.6">2</text>
<text x="68.1" y="45.1">3</text>
<text x="68.1" y="42.5">4</text>
<text x="119.9" y="47.7">2</text>
<text x="119.9" y="45.2">3</text>
<text x="119.9" y="42.7">4</text>
<text x="137.2" y="45.2">10</text>
<text x="137.2" y="47.7">11</text>
<text x="185.2" y="43.4">2</text>
<text x="197.9" y="43.4">3</text>
<text x="243.1" y="42.7">1</text>
<text x="243.1" y="45.2">2</text>
<text x="243.1" y="47.7">3</text>
<text x="261.1" y="43">2</text>
<text x="68.1" y="50.2">1</text>
<text x="119.4" y="52.8">15</text>
<text x="119.9" y="50.3">1</text>
<text x="137.2" y="52.8">14</text>
<text x="191.8" y="50.5" transform="rotate(-90 191.8 50.5)">1</text>
<text x="211.6" y="53.1">1</text>
<text x="243.1" y="50.3">4</text>
<text x="129" y="57.9" transform="rotate(-90 129 57.9)">16</text>
<text x="211.6" y="55.6">2</text>
<text x="211.6" y="58.2">3</text>
<text x="67.8" y="65.8">3</text>
<text x="242.6" y="60.2">1</text>
<text x="242.6" y="62.7">2</text>
<text x="242.6" y="65.3">3</text>
<text x="67.8" y="70.9">1</text>
<text x="67.8" y="68.3">2</text>
<text x="129.3" y="69.9" transform="rotate(-90 129.3 69.9)">8</text>
<text x="242.6" y="67.8">4</text>
<text x="120.2" y="73">9</text>
<text x="120.2" y="83.2">5</text>
<text x="120.2" y="80.6">6</text>
<text x="120.2" y="78.1">7</text>
<text x="137.5" y="83.2">12</text>
<text x="137.5" y="80.6">13</text>
<text x="10.4" y="85.9">B</text>
<text x="67.3" y="89.8">1</text>
<text x="67.3" y="87.2">2</text>
<text x="67.3" y="84.7">3</text>
<text x="120.2" y="88.3">3</text>
<text x="120.2" y="85.7">4</text>
<text x="137.5" y="88.3">10</text>
<text x="242.7" y="85">1</text>
<text x="285.4" y="85.9">B</text>
<text x="119.7" y="95.9">15</text>
<text x="120.2" y="93.3">1</text>
<text x="120.2" y="90.8">2</text>
<text x="137.5" y="90.8">11</text>
<text x="137.5" y="95.9">14</text>
<text x="242.7" y="90">2</text>
<text x="129.3" y="100.9" transform="rotate(-90 129.3 100.9)">16</text>
<text x="67.6" y="107.2">2</text>
<text x="67.6" y="104.6">3</text>
<text x="67.6" y="109.7">1</text>
<text x="67.5" y="124.5">2</text>
<text x="67.5" y="121.9">3</text>
<text x="242.6" y="125">1</text>
<text x="262.4" y="125">16</text>
<text x="67.5" y="127">1</text>
<text x="242.6" y="127.5">2</text>
<text x="242.6" y="130">3</text>
<text x="262.4" y="130">14</text>
<text x="262.4" y="127.5">15</text>
<text x="10.4" y="135.9">C</text>
<text x="242.6" y="132.6">4</text>
<text x="242.6" y="135.1">5</text>
<text x="242.6" y="137.7">6</text>
<text x="262.4" y="137.7">11</text>
<text x="262.4" y="135.1">12</text>
<text x="262.4" y="132.6">13</text>
<text x="285.4" y="135.9">C</text>
<text x="67" y="141.6">2</text>
<text x="67" y="139.1">3</text>
<text x="242.6" y="140.2">7</text>
<text x="242.6" y="142.7">8</text>
<text x="262.4" y="140.2">10</text>
<text x="262.9" y="142.7">9</text>
<text x="67" y="144.1">1</text>
<text x="10.4" y="185.9">D</text>
<text x="285.4" y="185.9">D</text>
<text x="35" y="199.9">1</text>
<text x="85" y="199.9">2</text>
<text x="135" y="199.9">3</text>
<text x="185" y="199.9">4</text>
<text x="235" y="199.9">5</text>
<text x="285" y="199.9">6</text>
</g>
<g font-size="1.8" fill="#008484">
<text x="178.6" y="17.1">+3.3V</text>
<text x="190.7" y="17.1">+3.3V</text>
<text x="251" y="17.6">+3.3V</text>
<text x="32.3" y="20.6">D1</text>
<text x="38" y="21.6">220R</text>
<text x="39.1" y="19.6">R1</text>
<text x="39.1" y="23.8">R2</text>
<text x="64.3" y="19.2">S1</text>
<text x="120.2" y="23.9">U1</text>
<text x="204.2" y="19">+3.3V</text>
<text x="32.3" y="24.9">D2</text>
<text x="32.3" y="29.1">D3</text>
<text x="38" y="25.8">220R</text>
<text x="39.1" y="28">R3</text>
<text x="120.1" y="25.8">74HC595</text>
<text x="184.1" y="26.6">C4</text>
<text x="184.4" y="28.9">100nF</text>
<text x="196.2" y="26.6">C2</text>
<text x="196.4" y="28.9">100nF</text>
<text x="209.6" y="26.4">C1</text>
<text x="209.9" y="28.7">100nF</text>
<text x="248.9" y="28.6" transform="rotate(-90 248.9 28.6)">GS3</text>
<text x="259" y="27.9" transform="rotate(-90 259 27.9)">J1</text>
<text x="38" y="30">220R</text>
<text x="122.2" y="35.9">QH</text>
<text x="122.2" y="30.9">QH'</text>
<text x="129.9" y="32.1" transform="rotate(-90 129.9 32.1)">GND</text>
<text x="261.8" y="31.8">+3.3V</text>
<text x="32.2" y="41.8">D4</text>
<text x="39" y="40.8">R4</text>
<text x="64.2" y="40.8">S2</text>
<text x="122.2" y="41">QF</text>
<text x="122.2" y="38.5">QG</text>
<text x="131.5" y="41">RCLK</text>
<text x="133.8" y="38.5">OE</text>
<text x="181.2" y="37.4">+3.3V</text>
<text x="186.5" y="40.5">AMS1117-3.3</text>
<text x="190.9" y="38.2">U3</text>
<text x="237.5" y="40.3">OLED1</text>
<text x="259.7" y="42" transform="rotate(-90 259.7 42)">GS3</text>
<text x="32.3" y="46.1">D5</text>
<text x="37.9" y="47">220R</text>
<text x="37.9" y="42.8">220R</text>
<text x="39" y="45">R5</text>
<text x="122.2" y="46.1">QD</text>
<text x="122.2" y="43.6">QE</text>
<text x="130.3" y="46.1">SRCLR</text>
<text x="187.2" y="44.3">VO</text>
<text x="195.2" y="44.3">VI</text>
<text x="32.3" y="50.3">D6</text>
<text x="37.9" y="51.2">220R</text>
<text x="39" y="49.2">R6</text>
<text x="122.2" y="51.2">QB</text>
<text x="122.2" y="53.7">QA</text>
<text x="122.2" y="48.6">QC</text>
<text x="130.3" y="48.6">SRCLK</text>
<text x="132.8" y="53.7">SER</text>
<text x="192.7" y="48.5" transform="rotate(-90 192.7 48.5)">GND</text>
<text x="196" y="53.8">C3</text>
<text x="217.4" y="53.9">P3</text>
<text x="129.9" y="55.1" transform="rotate(-90 129.9 55.1)">VCC</text>
<text x="194.5" y="56.3">1000uF</text>
<text x="238" y="57.8">I2C1</text>
<text x="250.1" y="54.5">+3.3V</text>
<text x="32.5" y="65.7">D7</text>
<text x="39.3" y="64.6">R7</text>
<text x="64.1" y="63.8">S3</text>
<text x="32.5" y="69.9">D8</text>
<text x="38.2" y="66.6">220R</text>
<text x="38.2" y="70.8">220R</text>
<text x="39.3" y="68.8">R8</text>
<text x="119.8" y="66.6">U2</text>
<text x="120.2" y="68.5">74HC595</text>
<text x="122.4" y="73.9">QH'</text>
<text x="130.2" y="75.2" transform="rotate(-90 130.2 75.2)">GND</text>
<text x="63.6" y="82.7">S4</text>
<text x="122.4" y="81.5">QG</text>
<text x="122.4" y="79">QH</text>
<text x="134.1" y="81.5">OE</text>
<text x="195.9" y="79.5">+3.3V</text>
<text x="32.4" y="89.6">D10</text>
<text x="32.4" y="85.4">D9</text>
<text x="38" y="86.3">220R</text>
<text x="38.6" y="88.4">R10</text>
<text x="39.1" y="84.2">R9</text>
<text x="122.4" y="89.1">QD</text>
<text x="122.4" y="86.6">QE</text>
<text x="122.4" y="84.1">QF</text>
<text x="130.6" y="89.1">SRCLR</text>
<text x="131.7" y="84.1">RCLK</text>
<text x="248.7" y="85.9">100R</text>
<text x="249.2" y="87.9">R19</text>
<text x="38" y="90.5">220R</text>
<text x="122.4" y="94.2">QB</text>
<text x="122.4" y="91.7">QC</text>
<text x="130.6" y="91.7">SRCLK</text>
<text x="185.9" y="95">SW1</text>
<text x="196.5" y="91.1" transform="rotate(-90 196.5 91.1)">10k</text>
<text x="198.6" y="91.3" transform="rotate(-90 198.6 91.3)">R17</text>
<text x="201.5" y="91.3" transform="rotate(-90 201.5 91.3)">10k</text>
<text x="203.5" y="91.4" transform="rotate(-90 203.5 91.4)">R18</text>
<text x="231.3" y="92.6">Buzzer 3V</text>
<text x="233" y="90.7">BZ1</text>
<text x="122.4" y="96.8">QA</text>
<text x="130.2" y="98.2" transform="rotate(-90 130.2 98.2)">VCC</text>
<text x="133" y="96.8">SER</text>
<text x="32" y="105.1">D11</text>
<text x="37.6" y="106">220R</text>
<text x="38.3" y="103.9">R11</text>
<text x="63.8" y="102.7">S5</text>
<text x="185.3" y="103.8">SW2</text>
<text x="32" y="109.3">D12</text>
<text x="37.6" y="110.2">220R</text>
<text x="38.3" y="108.1">R12</text>
<text x="185.9" y="111.7">SW3</text>
<text x="38.9" y="119.7">R13</text>
<text x="63.7" y="119.9">S6</text>
<text x="238.8" y="115.8">+5V</text>
<text x="32.7" y="125">D14</text>
<text x="38.3" y="125.9">220R</text>
<text x="38.3" y="121.7">220R</text>
<text x="38.9" y="123.9">R14</text>
<text x="246.6" y="125.9">5V</text>
<text x="256.2" y="125.9">3.3V</text>
<text x="246.6" y="128.4">GND</text>
<text x="246.6" y="130.9">D4</text>
<text x="257.6" y="130.9">D7</text>
<text x="257.6" y="128.4">D8</text>
<text x="39.5" y="137.6">R15</text>
<text x="62.1" y="137.1">VLT1</text>
<text x="246.6" y="133.5">D3</text>
<text x="246.6" y="136">D2</text>
<text x="257.6" y="136">D5</text>
<text x="257.6" y="133.5">D6</text>
<text x="33.3" y="142.9">D16</text>
<text x="38.9" y="143.8">220R</text>
<text x="38.9" y="139.6">220R</text>
<text x="39.5" y="141.8">R16</text>
<text x="181.8" y="143.8">+5V</text>
<text x="246.6" y="138.6">D1</text>
<text x="246.6" y="141.1">Rx</text>
<text x="246.6" y="143.6">Tx</text>
<text x="257" y="143.6">Rst</text>
<text x="257.6" y="141.1">A0</text>
<text x="257.6" y="138.6">D0</text>
<text x="187.2" y="145">PWR_FLAG</text>
<text x="200.5" y="144.7">PWR_FLAG</text>
<text x="197.2" y="153.7">GNDREF</text>
</g>
<g font-size="1.8" fill="#0000c2">
<text x="39.2" y="36.4">SEMÁFORO 1 - VIA CARROS</text>
<text x="39.1" y="58.5">SEMÁFORO 2 - VIA CARROS</text>
<text x="193.7" y="69.3">ALIMENTAÇÃO</text>
<text x="197.7" y="72.1">5V</text>
<text x="241.6" y="72.8">I2C - DISPLAY - (SCL,SDA)</text>
<text x="38.4" y="78">SEMÁFORO 3 - PEDESTRE</text>
<text x="25" y="95.1">SEMÁFORO 4 - PEDESTRE</text>
<text x="248" y="101.8">BUZZER -(D6)</text>
<text x="40.8" y="114.5">SEMÁFORO 5 - VIA VLT</text>
<text x="121.5" y="121.6">EXPANSÃO DE SAÌDAS - 74HC595</text>
<text x="194.4" y="124.9">CHAVES</text>
<text x="39.5" y="131.9">SEMÁFORO 6 - VIA VLT</text>
<text x="118.2" y="127.5">LATCH -(D8)</text>
<text x="130" y="127.5">CLOCK-(D5)</text>
<text x="180.3" y="128.4">CH01-(D0) CH02-(D3) CH03-(D4)</text>
<text x="40" y="149.8">SINALIZAÇÃO - VLT1 e VLT2</text>
<text x="45.2" y="155.6">MONITORAMENTO</text>
<text x="242.2" y="157.2">ESP8266 - WEMOS D1</text>
</g>
<g font-size="1.8" fill="#008400">
<text x="265.4" y="47.2" transform="rotate(-90 265.4 47.2)">J21</text>
<text x="32.8" y="120.8">D13</text>
<text x="33.4" y="138.7">D15</text>
</g>
</svg>
